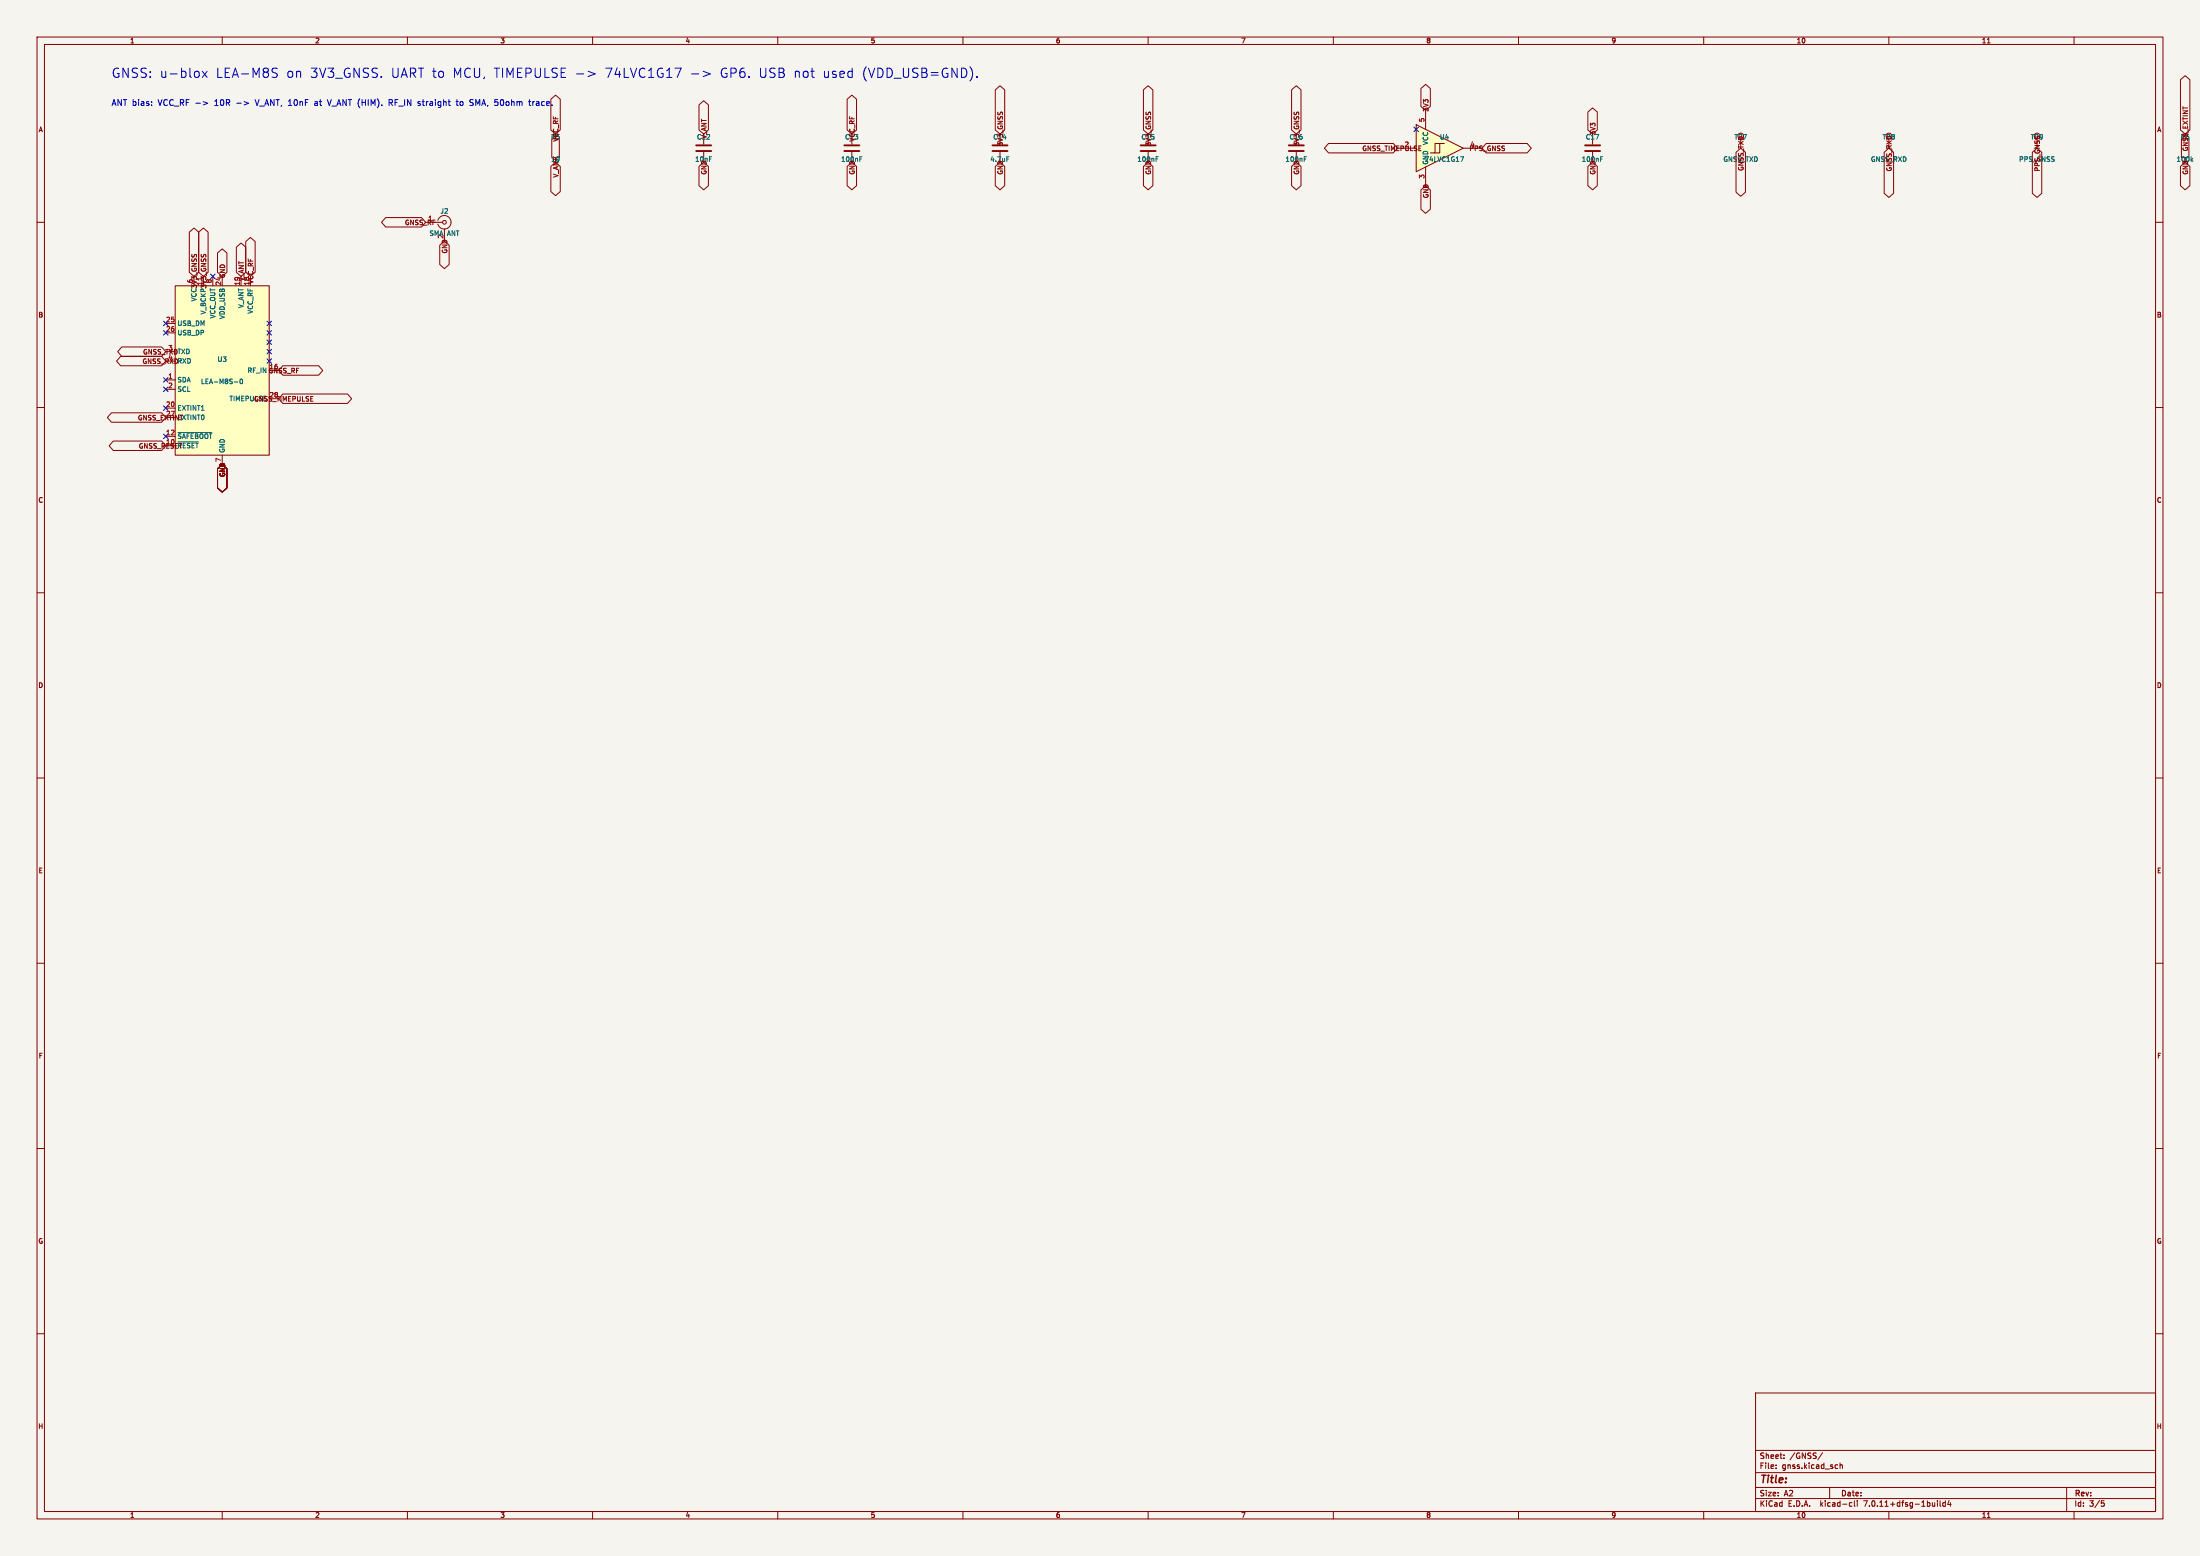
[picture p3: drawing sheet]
<svg xmlns="http://www.w3.org/2000/svg" width="594mm" height="420mm" viewBox="0 0 594 420" stroke-linecap="round" stroke-linejoin="round" font-family="sans-serif">
<path d="M0 0h594v420h-594z" fill="#f5f4ef" stroke="#f5f4ef" stroke-width=".27"/>
<g fill="none" stroke="#840000" stroke-width=".27">
<path d="M10 10h574v400h-574zM12 12h570v396h-570zM60 10v2M110 10v2M160 10v2M210 10v2M260 10v2M310 10v2M360 10v2M410 10v2M460 10v2M510 10v2"/>
<path d="M536.6 11.6h.7M560 10v2M149 37.5h2v5h-2zM190 36.2v2.8M230 36.2v2.8M589 37.5h2v5h-2zM10 60h2M117.5 60h2M118.2 59.5a1.81 1.81 0 0 1 2.8-1 1.81 1.81 0 0 1 0 3 1.81 1.81 0 0 1-2.8-1M190 41v2.8M230 41v2.8M270 41v2.8"/>
<path d="M310 41v2.8M350 41v2.8M582 60h2M47.3 77.1h25.4v45.8h-25.4zM57.5 74.6v2.5M60 74.6v2.5M65.1 74.6v2.5M120 61.8v3.3M44.8 87.3h2.5M44.8 89.8h2.5M10 110h2M44.8 102.5h2.5"/>
<path d="M44.8 117.8h2.5M44.8 105.1h2.5M44.8 110.2h2.5M582 110h2M60 122.9v2.5M10 160h2M582 160h2M10 210h2M582 210h2M10 260h2M582 260h2M10 310h2"/>
<path d="M582 310h2M10 360h2M474 376h108v32h-108zM582 360h2M474 397.5h108M474 391.5h108M479.5 396.2v.2M479.5 395.4v.2M481.7 393.5v.2M481.7 392.7v.2M492.1 392.1l-1.3 1.9M495.7 395.4h.5"/>
<path d="M496.2 396.3l-.5 .1M496.8 395.5l.6-.1 .1 1M496.8 394.9v1.5M60 408v2M110 408v2M160 408v2M210 408v2M260 408v2M310 408v2M360 408v2M410 408v2M460 408v2"/>
<path d="M474 404.5h108M474 401.5h108M494 401.5v3M499.6 405.6h.4M500 406.5l-.4 .1M500.7 405.1v1.3l.2 .2M501.5 405.1v.1M501.5 405.6v1M510 408v2M523.1 405.1v.1M523.1 405.6v1M523.8 405.1v1.3l.2 .2"/>
<path d="M525.2 405.6h-.4l-.3 .3 .2 .6h.5M525.2 405.1v1.5M526.2 405l-.3 1.1h.9M526.6 405.6v1M536.6 409.6h.7M558 401.5v6.5M560 408v2M567.4 405.1h.7M567.5 405.6h.4l.3 .3-.2 .6-.5 .1"/>
<circle cx="120" cy="60" r=".51"/>
</g>
<g fill="none" stroke="#006464" stroke-width=".27">
<path d="M232.1 42.9h.5M232.1 42.3h.7M271.8 42.3h.6M312.1 42.9h.5M312.1 42.3h.7M352.1 42.9h.5M352.1 42.3h.7M591.7 43.1l.4 .5M592.1 42.7l-.5 .5M48 119.3h5.5M48 116.7h9.2M63.3 103.1h.9"/>
<path d="M65 102.4l.1-.1a.62 .62 0 0 1 .4 .7 .62 .62 0 0 1-.5 .5l-.2-.4z"/>
</g>
<path d="M188 39.2h4M228 39.2h4M268 39.2h4M308 39.2h4M348 39.2h4M188 40.8h4M228 40.8h4M268 40.8h4M308 40.8h4M348 40.8h4" fill="none" stroke="#840000" stroke-width=".51"/>
<path d="M47.3 77.1h25.4v45.8h-25.4z" fill="#ffffc2" stroke="#ffffc2" stroke-width=".27"/>
<g fill="#ffffc2">
<path d="M382.4 33.6l12.7 6.4-12.7 6.3z"/>
<path d="M387.5 38.7h1.2l-2.5 2.6h1.3z"/>
<path d="M388.7 38.7v2.6h-1.2l2.5-2.6z"/>
</g>
<g fill="none" stroke="#840000" stroke-width=".27">
<path d="M148.7 26.8l1.3-1.1 1.3 1.1v8.3l-1.3 1.1-1.3-1.1zM188.7 28.3l1.3-1.1 1.3 1.1v6.8l-1.3 1.1-1.3-1.1zM228.7 26.8l1.3-1.1 1.3 1.1v8.3l-1.3 1.1-1.3-1.1zM268.7 24.2l1.3-1.1 1.3 1.1v10.9l-1.3 1.1-1.3-1.1zM308.7 24.2l1.3-1.1 1.3 1.1v10.9l-1.3 1.1-1.3-1.1zM348.7 24.2l1.3-1.1 1.3 1.1v10.9l-1.3 1.1-1.3-1.1zM358.7 38.7h17.5l1.1 1.3-1.1 1.3h-17.5l-1.1-1.3zM377.3 40h5.1M382.4 33.6l12.7 6.4-12.7 6.3zM383.6 23.9l1.3-1.1 1.3 1.1v4.8l-1.3 1.1-1.3-1.1zM384.9 29.8v5.1M388.7 38.7h-1.2v2.6h-1.3"/>
<path d="M390 38.7h-1.3v2.6h-1.2M395.1 40h5.1M401.3 38.7h11l1.2 1.3-1.2 1.3h-11l-1.1-1.3zM428.7 30.2l1.3-1.1 1.3 1.1v4.9l-1.3 1.1-1.3-1.1zM430 36.2v2.8M588.7 21.5l1.3-1.1 1.3 1.1v13.6l-1.3 1.1-1.3-1.1zM104.1 58.7h9.7l1.1 1.3-1.1 1.3h-9.7l-1.1-1.3zM148.7 44.9l1.3-1.1 1.3 1.1v6.8l-1.3 1.1-1.3-1.1zM188.7 44.9l1.3-1.1 1.3 1.1v5.2l-1.3 1.1-1.3-1.1zM228.7 44.9l1.3-1.1 1.3 1.1v5.2l-1.3 1.1-1.3-1.1zM268.7 44.9l1.3-1.1 1.3 1.1v5.2l-1.3 1.1-1.3-1.1zM308.7 44.9l1.3-1.1 1.3 1.1v5.2l-1.3 1.1-1.3-1.1z"/>
<path d="M348.7 44.9l1.3-1.1 1.3 1.1v5.2l-1.3 1.1-1.3-1.1zM383.6 51.3l1.3-1.1 1.3 1.1v5.2l-1.3 1.1-1.3-1.1zM384.9 45.1v5.1M428.7 44.9l1.3-1.1 1.3 1.1v5.2l-1.3 1.1-1.3-1.1zM430 41v2.8M468.7 41.1l1.3-1.1 1.3 1.1v10.8l-1.3 1.1-1.3-1.1zM508.7 41.1l1.3-1.1 1.3 1.1v11.1l-1.3 1.1-1.3-1.1zM548.7 41.1l1.3-1.1 1.3 1.1v11.1l-1.3 1.1-1.3-1.1zM588.7 44.9l1.3-1.1 1.3 1.1v5.2l-1.3 1.1-1.3-1.1zM51.1 62.7l1.3-1.2 1.3 1.2v10.8l-1.3 1.1-1.3-1.1zM53.6 62.7l1.3-1.2 1.3 1.2v10.8l-1.3 1.1-1.3-1.1zM58.7 68.3l1.3-1.1 1.3 1.1v5.2l-1.3 1.1-1.3-1.1z"/>
<path d="M63.8 66.7l1.3-1.1 1.3 1.1v6.8l-1.3 1.1-1.3-1.1zM66.3 65.2l1.3-1.1 1.3 1.1v8.3l-1.3 1.1-1.3-1.1zM118.7 66.2l1.3-1.1 1.3 1.1v5.2l-1.3 1.1-1.3-1.1zM32.6 96.2h11l1.2 1.3-1.2 1.2h-11l-1.1-1.2zM32.9 93.6h10.7l1.2 1.3-1.2 1.3h-10.7l-1.1-1.3zM76.4 98.7h9.6l1.1 1.3-1.1 1.3h-9.6l-1.2-1.3zM30.1 111.4h13.5l1.2 1.3-1.2 1.3h-13.5l-1.1-1.3zM30.6 119h13l1.2 1.3-1.2 1.3h-13l-1.1-1.3zM76.4 106.3h17.4l1.1 1.3-1.1 1.3h-17.4l-1.2-1.3zM58.7 126.5l1.3-1.1 1.3 1.1v5.2l-1.3 1.1-1.3-1.1z"/>
<circle cx="470" cy="36.7" r=".76"/>
<circle cx="510" cy="36.7" r=".76"/>
<circle cx="550" cy="36.7" r=".76"/>
</g>
<path d="M394.3 42.3h.9l-.6 1.3M432.1 42.3h.7M432.1 42.9h.5" fill="none" stroke="#006464" stroke-width=".27"/>
<path d="M428 39.2h4M428 40.8h4" fill="none" stroke="#840000" stroke-width=".51"/>
<g fill="none" stroke="#0000c2" stroke-width=".27">
<path d="M53.6 19.3l.2 .4v.7l-.2 .4M54.6 19.2l1.3 1.7M55.9 19.2l-1.3 1.7M73.9 19.6l.7 .2 .3 .6-.5 .5h-.6M73.9 18.4l1 .1M158.8 19.2l1.9 .7-1.9 .8M182.2 18.4h1.7l-1.1 2.5M186.8 19.9h1.9M189.9 19.2l1.9 .7-1.9 .8M218.9 19.2h1M229.4 19.2l.7 .1M230.1 18.4v2.5"/>
<path d="M262 18.2a2.94 2.94 0 0 1 0 3.5M40.9 28.3v.2M40.9 27.5v.1M54.9 27.4l1.2 .5-1.2 .4M63.9 27.9h1.2M65.9 27.4l1.2 .5-1.2 .4M88.4 26.9l.5 1.6M105.1 27.7h.6M105.5 27.7l.5 .8M105.7 26.9h-.6v1.6M123.1 27.4h.6M123.4 26.9v1.4l.3 .2"/>
<path d="M127.2 26.9l.6 .1M127.2 27.6l.6 .4M127.8 28.2l-.3 .3h-.4M142.7 27.4h.6M142.9 26.9v1.4l.4 .2M143.9 27.4v1.1M143.9 27.6v.1M219.4 20.8l.5 .1M230.1 20.8l-.7 .1M263.8 20.7v.2"/>
</g>
<g fill="none" stroke="#000084" stroke-width=".27">
<path d="M381.8 34.3l1.2 1.2M383 34.3l-1.2 1.2M56.9 74l1.2 1.2M58.1 74l-1.2 1.2M44.2 86.7l1.2 1.2M44.2 89.2l1.2 1.2M45.4 86.7l-1.2 1.2M45.4 89.2l-1.2 1.2M72.1 86.7l1.2 1.2M72.1 89.2l1.2 1.2M72.1 96.9l1.2 1.2M72.1 94.3l1.2 1.2"/>
<path d="M72.1 91.8l1.2 1.2M73.3 86.7l-1.2 1.2M73.3 89.2l-1.2 1.2M73.3 96.9l-1.2 1.2M73.3 94.3l-1.2 1.2M73.3 91.8l-1.2 1.2M44.2 117.2l1.2 1.2M44.2 101.9l1.2 1.2M44.2 109.6l1.2 1.2M44.2 104.5l1.2 1.2M45.4 117.2l-1.2 1.2M45.4 101.9l-1.2 1.2"/>
<path d="M45.4 109.6l-1.2 1.2M45.4 104.5l-1.2 1.2"/>
</g>
<g font-size="3.5" fill="#0000c2">
<text x="30" y="21.2">GNSS: u-blox</text>
<text x="58" y="21.2">LEA-M8S</text>
<text x="77" y="21.2">on</text>
<text x="83.4" y="21.2">3V3_GNSS.</text>
<text x="105.1" y="21.2">UART to</text>
<text x="121.7" y="21.2">MCU, TIMEPULSE -&gt;</text>
<text x="162.7" y="21.2">74LVC1G17</text>
<text x="193.7" y="21.2">GP6.</text>
<text x="204.1" y="21.2">USB not</text>
<text x="221.3" y="21.2">used</text>
<text x="231.8" y="21.2">(VDD_USB=GND).</text>
</g>
<text font-size="2.8" fill="#840000" x="475" y="400.9">Title:</text>
<g font-size="2.2" fill="#0000c2">
<text x="30" y="28.8">ANT bias:</text>
<text x="42.7" y="28.8">VCC_RF -&gt;</text>
<text x="58.1" y="28.8">10R</text>
<text x="69.5" y="28.8">V_ANT, 10nF</text>
<text x="85.6" y="28.8">at</text>
<text x="89.4" y="28.8">V_ANT (HIM).</text>
<text x="106.1" y="28.8">RF_IN straight</text>
<text x="124.7" y="28.8">to</text>
<text x="128.4" y="28.8">SMA, 50ohm</text>
<text x="144.7" y="28.8">trace.</text>
</g>
<g font-size="2.1" fill="#840000">
<text x="475" y="394">Sheet:</text>
<text x="483.2" y="394">/GNSS/</text>
<text x="475" y="396.7">File:</text>
<text x="481.1" y="396.7">gnss.kicad_sch</text>
<text x="475" y="406.9">KiCad</text>
<text x="475" y="404.1">Size:</text>
<text x="481.7" y="404.1">A2</text>
<text x="482.7" y="406.9">E.D.A.</text>
<text x="491.6" y="406.9">kicad-cli</text>
<text x="497" y="404.1">Date:</text>
<text x="503.5" y="406.9">7.0.11+dfsg-1build4</text>
<text x="560" y="404.3">Rev:</text>
<text x="560" y="406.9">Id:</text>
<text x="564.1" y="406.9">3/5</text>
</g>
<g font-size="1.8" fill="#840000">
<text x="35" y="11.9">1</text>
<text x="85" y="11.9">2</text>
<text x="135" y="11.9">3</text>
<text x="185" y="11.9">4</text>
<text x="235" y="11.9">5</text>
<text x="285" y="11.9">6</text>
<text x="335" y="11.9">7</text>
<text x="385" y="11.9">8</text>
<text x="435" y="11.9">9</text>
<text x="485" y="11.9">10</text>
<text x="535" y="11.9">11</text>
<text x="10.3" y="35.9">A</text>
<text x="385.9" y="30.3" transform="rotate(-90 385.9 30.3)">3V3</text>
<text x="582.3" y="35.9">A</text>
<text x="148.7" y="37.9">R5</text>
<text x="151" y="38.3" transform="rotate(-90 151 38.3)">VCC_RF</text>
<text x="188.1" y="37.9">C12</text>
<text x="191" y="37.6" transform="rotate(-90 191 37.6)">V_ANT</text>
<text x="228.1" y="37.9">C13</text>
<text x="231" y="38.3" transform="rotate(-90 231 38.3)">VCC_RF</text>
<text x="268.1" y="37.9">C14</text>
<text x="271" y="39.6" transform="rotate(-90 271 39.6)">3V3_GNSS</text>
<text x="308.1" y="37.9">C15</text>
<text x="311" y="39.6" transform="rotate(-90 311 39.6)">3V3_GNSS</text>
<text x="348.1" y="37.9">C16</text>
<text x="351" y="39.6" transform="rotate(-90 351 39.6)">3V3_GNSS</text>
<text x="367.7" y="41">GNSS_TIMEPULSE</text>
<text x="379.1" y="39.7">2</text>
<text x="396.6" y="41">PPS_GNSS</text>
<text x="396.9" y="39.7">4</text>
<text x="431" y="36.6" transform="rotate(-90 431 36.6)">3V3</text>
<text x="468.2" y="37.9">TP7</text>
<text x="508.2" y="37.9">TP8</text>
<text x="548.2" y="37.9">TP9</text>
<text x="588.7" y="37.9">R6</text>
<text x="591" y="41" transform="rotate(-90 591 41)">GNSS_EXTINT</text>
<text x="148.7" y="43.9">10</text>
<text x="187.6" y="43.9">10nF</text>
<text x="191" y="47.3" transform="rotate(-90 191 47.3)">GND</text>
<text x="231" y="47.3" transform="rotate(-90 231 47.3)">GND</text>
<text x="271" y="47.3" transform="rotate(-90 271 47.3)">GND</text>
<text x="311" y="47.3" transform="rotate(-90 311 47.3)">GND</text>
<text x="351" y="47.3" transform="rotate(-90 351 47.3)">GND</text>
<text x="431" y="47.3" transform="rotate(-90 431 47.3)">GND</text>
<text x="471" y="46.2" transform="rotate(-90 471 46.2)">GNSS_TXD</text>
<text x="511" y="46.4" transform="rotate(-90 511 46.4)">GNSS_RXD</text>
<text x="551" y="46.4" transform="rotate(-90 551 46.4)">PPS_GNSS</text>
<text x="587.6" y="43.9">100k</text>
<text x="591" y="47.3" transform="rotate(-90 591 47.3)">GND</text>
<text x="151" y="48.1" transform="rotate(-90 151 48.1)">V_ANT</text>
<text x="385.9" y="53.6" transform="rotate(-90 385.9 53.6)">GND</text>
<text x="115.5" y="59.7">1</text>
<text x="109.2" y="61">GNSS_RF</text>
<text x="119.7" y="64.5" transform="rotate(-90 119.7 64.5)">2</text>
<text x="121" y="68.5" transform="rotate(-90 121 68.5)">GND</text>
<text x="52.1" y="76.6" transform="rotate(-90 52.1 76.6)">6</text>
<text x="54.7" y="77.2" transform="rotate(-90 54.7 77.2)">11</text>
<text x="57.2" y="76.6" transform="rotate(-90 57.2 76.6)">8</text>
<text x="59.7" y="77.2" transform="rotate(-90 59.7 77.2)">24</text>
<text x="61" y="75.2" transform="rotate(-90 61 75.2)">GND</text>
<text x="66" y="76" transform="rotate(-90 66 76)">V_ANT</text>
<text x="67.4" y="77.2" transform="rotate(-90 67.4 77.2)">18</text>
<text x="68.6" y="76.8" transform="rotate(-90 68.6 76.8)">VCC_RF</text>
<text x="53.2" y="81.5" transform="rotate(-90 53.2 81.5)">VCC3V3_GNSS</text>
<text x="10.3" y="85.9">B</text>
<text x="55.8" y="85" transform="rotate(-90 55.8 85)">V_BCKP3V3_GNSS</text>
<text x="582.3" y="85.9">B</text>
<text x="38.5" y="95.9">GNSS_TXDTXD</text>
<text x="38.4" y="98.4">GNSS_RXDRXD</text>
<text x="45.3" y="97.2">4</text>
<text x="66.7" y="100.9">RF_IN GNSS_RF</text>
<text x="72.7" y="99.7">16</text>
<text x="72.7" y="107.4">28</text>
<text x="37.1" y="113.7">GNSS_EXTINT</text>
<text x="44.7" y="112.4">27</text>
<text x="47.8" y="113.6">EXTINT0</text>
<text x="61.8" y="108.5">TIMEPULSE</text>
<text x="68.5" y="108.6">GNSS_TIMEPULSE</text>
<text x="37.4" y="121.3">GNSS_RESET</text>
<text x="44.7" y="120.1">10</text>
<text x="47.8" y="121.2">~{RESET}</text>
<text x="59.7" y="124.8" transform="rotate(-90 59.7 124.8)">7</text>
<text x="61" y="128.9" transform="rotate(-90 61 128.9)">GND</text>
<text x="10.3" y="135.9">C</text>
<text x="582.3" y="135.9">C</text>
<text x="10.3" y="185.9">D</text>
<text x="582.3" y="185.9">D</text>
<text x="10.3" y="235.9">E</text>
<text x="582.3" y="235.9">E</text>
<text x="10.3" y="285.9">F</text>
<text x="582.3" y="285.9">F</text>
<text x="10.3" y="335.9">G</text>
<text x="582.3" y="335.9">G</text>
<text x="10.2" y="385.9">H</text>
<text x="582.2" y="385.9">H</text>
<text x="35" y="409.9">1</text>
<text x="85" y="409.9">2</text>
<text x="135" y="409.9">3</text>
<text x="185" y="409.9">4</text>
<text x="235" y="409.9">5</text>
<text x="285" y="409.9">6</text>
<text x="335" y="409.9">7</text>
<text x="385" y="409.9">8</text>
<text x="435" y="409.9">9</text>
<text x="485" y="409.9">10</text>
<text x="535" y="409.9">11</text>
</g>
<g font-size="1.8" fill="#a90000">
<text x="384.7" y="33.1" transform="rotate(-90 384.7 33.1)">5</text>
<text x="384.7" y="48.3" transform="rotate(-90 384.7 48.3)">3</text>
<text x="64.8" y="77.2" transform="rotate(-90 64.8 77.2)">19</text>
<text x="44.7" y="87">25</text>
<text x="44.7" y="89.6">26</text>
<text x="45.3" y="94.7">3</text>
<text x="45.3" y="102.3">1</text>
<text x="45.3" y="104.8">2</text>
<text x="44.7" y="109.9">20</text>
<text x="44.7" y="117.5">12</text>
</g>
<g font-size="1.8" fill="#006464">
<text x="385.8" y="39.3" transform="rotate(-90 385.8 39.3)">VCC</text>
<text x="388.6" y="37.9">U4</text>
<text x="428.1" y="37.9">C17</text>
<text x="227" y="43.9">100nF</text>
<text x="267.3" y="43.9">4.7uF</text>
<text x="307" y="43.9">100nF</text>
<text x="347" y="43.9">100nF</text>
<text x="384.5" y="43.9">74LVC1G17</text>
<text x="385.8" y="44.6" transform="rotate(-90 385.8 44.6)">GND</text>
<text x="427" y="43.9">100nF</text>
<text x="465.2" y="43.9">GNSS_TXD</text>
<text x="505" y="43.9">GNSS_RXD</text>
<text x="545" y="43.9">PPS_GNSS</text>
<text x="118.8" y="57.9">J2</text>
<text x="115.8" y="63.9">SMA</text>
<text x="120.8" y="63.9">ANT</text>
<text x="65.9" y="83.3" transform="rotate(-90 65.9 83.3)">V_ANT</text>
<text x="47.8" y="88.2">USB_DM</text>
<text x="58.3" y="86.1" transform="rotate(-90 58.3 86.1)">VCC_OUT</text>
<text x="60.9" y="86.3" transform="rotate(-90 60.9 86.3)">VDD_USB</text>
<text x="68.5" y="84.8" transform="rotate(-90 68.5 84.8)">VCC_RF</text>
<text x="47.8" y="90.7">USB_DP</text>
<text x="58.6" y="97.9">U3</text>
<text x="47.8" y="103.4">SDA</text>
<text x="47.8" y="105.9">SCL</text>
<text x="54.2" y="103.9">LEA-M8S-0</text>
<text x="47.8" y="111">EXTINT1</text>
<text x="47.8" y="118.6">~{SAFEBOOT}</text>
<text x="60.9" y="122.4" transform="rotate(-90 60.9 122.4)">GND</text>
</g>
</svg>
